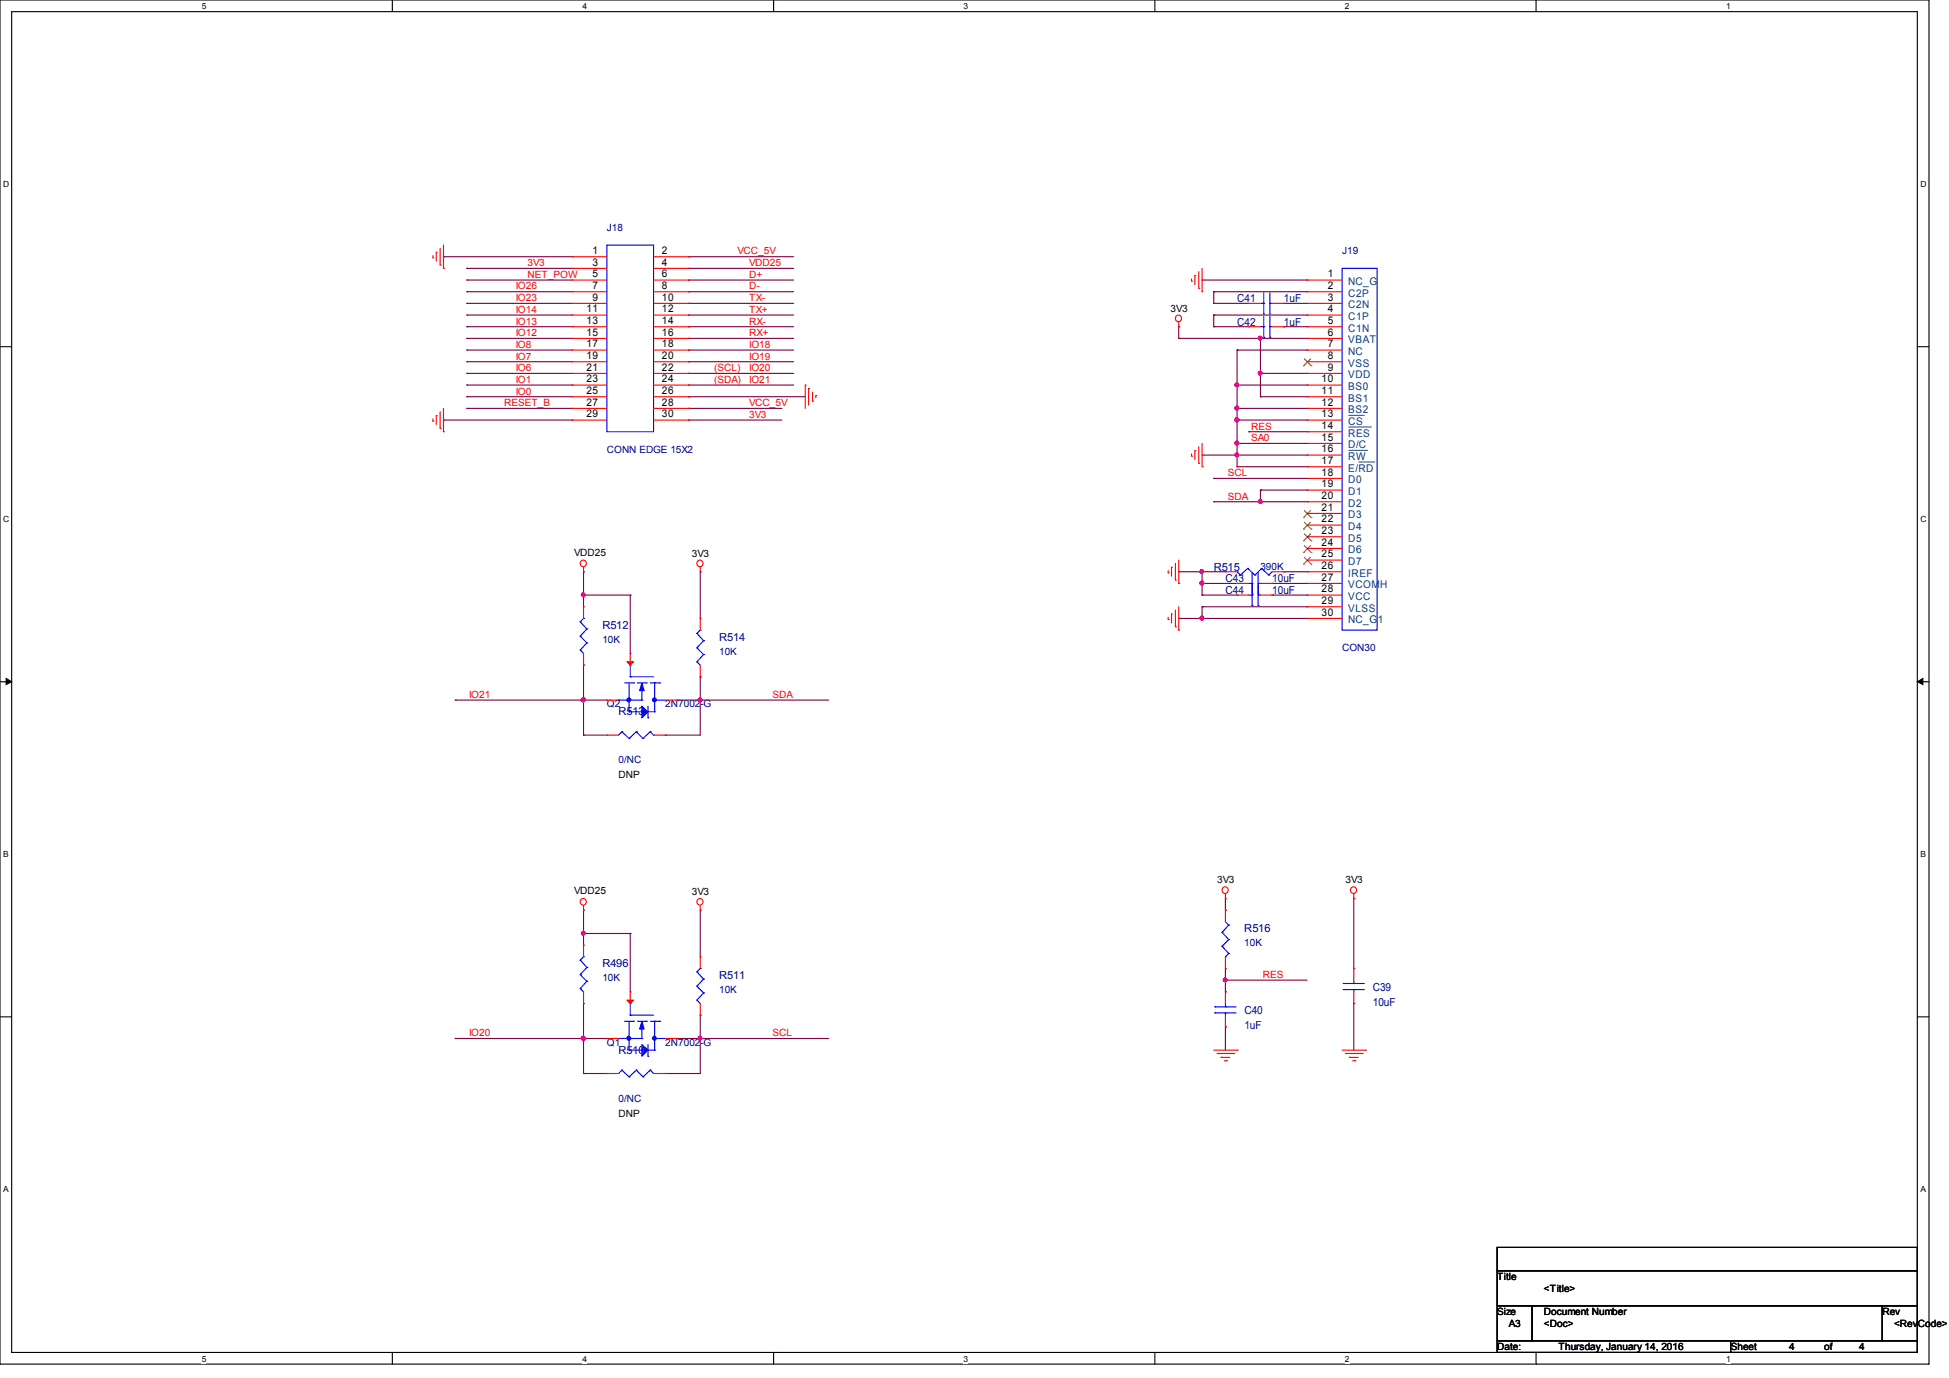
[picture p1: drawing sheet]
<svg xmlns="http://www.w3.org/2000/svg" width="297mm" height="210mm" viewBox="0 0 297 210" stroke-linecap="round" stroke-linejoin="round" font-family="sans-serif">
<path d="M0 0h293.9v207.9h-293.9zM1.8 1.8h290.3v204.3h-290.3z" fill="none" stroke="#000" stroke-width=".17"/>
<g fill="#fff">
<path d="M30.7 .3h.7v1.4h-.7z"/>
<path d="M30.7 206.3h.7v1.5h-.7z"/>
</g>
<path d="M59.8 0v1.8M59.8 206.1v1.8" fill="none" stroke="#000" stroke-width=".17"/>
<g fill="#fff">
<path d="M88.7 .3h.7v1.4h-.7z"/>
<path d="M88.7 206.3h.7v1.5h-.7z"/>
</g>
<path d="M117.9 0v1.8M117.9 206.1v1.8" fill="none" stroke="#000" stroke-width=".17"/>
<g fill="#fff">
<path d="M146.8 .3h.7v1.4h-.7z"/>
<path d="M146.8 206.3h.7v1.5h-.7z"/>
</g>
<path d="M175.9 0v1.8M175.9 206.1v1.8" fill="none" stroke="#000" stroke-width=".17"/>
<g fill="#fff">
<path d="M204.9 .3h.7v1.4h-.7z"/>
<path d="M204.9 206.3h.7v1.5h-.7z"/>
</g>
<path d="M234 0v1.8M234 206.1v1.8" fill="none" stroke="#000" stroke-width=".17"/>
<g fill="#fff">
<path d="M263 .3h.7v1.4h-.7z"/>
<path d="M263 206.3h.7v1.5h-.7z"/>
<path d="M.5 27.3h.9v1.4h-.9z"/>
<path d="M292.6 27.3h.9v1.4h-.9z"/>
<path d="M.5 78.3h.9v1.5h-.9z"/>
<path d="M292.6 78.3h.9v1.5h-.9z"/>
</g>
<path d="M0 52.8h1.8M292.1 52.8h1.8" fill="none" stroke="#000" stroke-width=".17"/>
<g fill="#fff">
<path d="M.5 129.4h.9v1.4h-.9z"/>
<path d="M292.6 129.4h.9v1.4h-.9z"/>
</g>
<path d="M0 103.9h1.8M292.1 103.9h1.8" fill="none" stroke="#000" stroke-width=".17"/>
<path d="M.9 103.4l.9 .5-.9 .4zM292.1 103.9l.8-.5v.9z" fill="#000" stroke="#000" stroke-width=".15"/>
<g fill="#fff">
<path d="M.5 180.4h.8v1.5h-.8z"/>
<path d="M292.6 180.4h.8v1.5h-.8z"/>
</g>
<path d="M0 154.9h1.8M292.1 154.9h1.8M228.1 190.1h64v3.5h-64zM228.1 193.6h64v5.4h-64zM228.1 199h5.3v5.3h-5.3zM233.4 199h53.4v5.3h-53.4zM286.8 199h5.3v5.3h-5.3zM228.1 204.3h35.6v1.8h-35.6zM263.7 204.3h28.4v1.8h-28.4z" fill="none" stroke="#000" stroke-width=".17"/>
<g fill="none" stroke="#800040" stroke-width=".17">
<path d="M67.6 39.1h.1M67.6 39.1h19.5M104.9 39.1h.1M104.9 39.1h16M71.1 55.1h.1M71.1 53.3h.1M71.1 51.6h.1M71.1 58.7h.1M71.1 56.9h.1M71.1 46.2h.1M71.1 44.4h.1M71.1 49.8h.1"/>
<path d="M71.1 48h.1M71.1 40.9h.1M71.1 42.7h.1M71.1 40.9h16M71.1 55.1h16M71.1 53.3h16M71.1 51.6h16M71.1 58.7h16M71.1 56.9h16M71.1 46.2h16M71.1 44.4h16M71.1 49.8h16"/>
<path d="M71.1 48h16M71.1 42.7h16M104.9 40.9h.1M104.9 56.9h.1M104.9 53.3h.1M104.9 44.4h.1M104.9 42.7h.1M104.9 58.7h.1M104.9 55.1h.1M104.9 51.6h.1M104.9 49.8h.1M104.9 48h.1"/>
<path d="M104.9 46.2h.1M104.9 40.9h16M104.9 55.1h16M104.9 53.3h16M104.9 51.6h16M104.9 58.7h16M104.9 56.9h16M104.9 46.2h16M104.9 44.4h16M104.9 49.8h16M104.9 48h16M104.9 42.7h16"/>
<path d="M179.6 51.6h.1M179.6 49.8h.1M179.6 51.6h19.5M179.6 49.8v1.8M183.1 42.7h.1M183.1 42.7h16M184.9 46.2h.1M184.9 44.4h.1M184.9 49.8h.1M184.9 48h.1M184.9 46.2h5.3M184.9 44.4h14.2"/>
<path d="M184.9 49.8h5.3M184.9 48h14.2M184.9 44.4v1.8M184.9 48v1.8M188.5 58.7h.1M188.5 53.3h.1M188.5 53.3h10.6M188.5 58.7h10.6M188.5 53.3v17.8M192 56.9h.1M192 51.6h.1M192 56.9h7.1"/>
<path d="M192 51.6v8.9M195.6 46.2h.1M195.6 49.8h.1M195.6 46.2h3.5M195.6 49.8h3.5M67.6 64h.1M67.6 64h19.5M71.1 60.5h.1M71.1 62.2h.1M71.1 60.5h16M71.1 62.2h16M104.9 62.2h.1"/>
<path d="M104.9 60.5h.1M104.9 64h.1M104.9 60.5h17.8M104.9 62.2h14.2M104.9 64h14.2M183.1 69.3h.1M183.1 69.3h16M184.9 72.9h.1M184.9 76.5h.1M184.9 76.5h14.2M184.9 72.9h14.2M188.5 62.2h.1"/>
<path d="M188.5 64h.1M188.5 67.6h.1M188.5 69.3h.1M188.5 71.1h.1M188.5 62.2h10.6M188.5 64h10.6M188.5 71.1h10.6M188.5 67.6h10.6M190.2 65.8h.1M190.2 65.8h8.9M192 60.5h.1M192 76.5h.1"/>
<path d="M192 74.7h.1M192 60.5h7.1M192 74.7v1.8M192 74.7h7.1M88.9 87.1h.1M88.9 90.7h.1M88.9 87.1v5.4M88.9 90.7h7.1M96 90.7h.1M96 90.7v8.9M106.7 87.1h.1M106.7 87.1v7.1"/>
<path d="M179.6 94.2h.1M179.6 87.1h.1M179.6 94.2h19.5M179.6 87.1h7.1M183.1 92.5h.1M183.1 87.1h.1M183.1 88.9h.1M183.1 90.7h.1M183.1 94.2h.1M183.1 90.7h5.4M183.1 92.5h16M183.1 87.1v3.6"/>
<path d="M183.1 92.5v1.7M183.1 88.9h5.4M193.8 88.9h.1M193.8 90.7h.1M193.8 90.7h5.3M193.8 88.9h5.3M195.6 87.1h.1M195.6 87.1h3.5M69.3 106.7h.1M69.3 106.7h23.2M88.9 112h.1M88.9 101.3h.1"/>
<path d="M88.9 106.7h.1M88.9 101.3v10.7M88.9 112h3.6M101.3 112h.1M103.1 106.7h.1M103.1 106.7h23.1M106.7 106.7h.1M106.7 103.1h.1M106.7 103.1v8.9h-5.4M88.9 138.7h.1M88.9 138.7v5.3M106.7 138.7h.1"/>
<path d="M106.7 138.7v7.1M186.7 138.7h.1M186.7 136.9v1.8M206.2 136.9h.1M206.2 136.9v10.7M69.3 158.2h.1M69.3 158.2h23.2M88.9 152.9h.1M88.9 142.2h.1M88.9 158.2h.1M88.9 152.9v10.7M88.9 142.2h7.1"/>
<path d="M96 142.2h.1M96 142.2v8.9M103.1 158.2h.1M103.1 158.2h23.1M106.7 158.2h.1M106.7 154.7h.1M106.7 154.7v8.9h-5.4M186.7 156.5h.1M186.7 151.1h.1M186.7 149.4h.1M186.7 147.6v3.5M186.7 156.5v3.5"/>
<path d="M186.7 149.4h12.4M206.2 152.9h.1M206.2 152.9v7.1M88.9 163.6h.1M88.9 163.6h3.6M101.3 163.6h.1"/>
</g>
<g fill="#f0f" stroke="#f0f" stroke-width=".17">
<circle cx="88.9" cy="158.2" r=".3"/>
<circle cx="88.9" cy="142.2" r=".3"/>
<circle cx="106.6" cy="158.2" r=".3"/>
<circle cx="88.9" cy="106.6" r=".3"/>
<circle cx="88.9" cy="90.6" r=".3"/>
<circle cx="106.6" cy="106.6" r=".3"/>
<circle cx="186.6" cy="149.3" r=".3"/>
<circle cx="192" cy="56.9" r=".3"/>
<circle cx="188.4" cy="58.6" r=".3"/>
<circle cx="188.4" cy="64" r=".3"/>
<circle cx="188.4" cy="62.2" r=".3"/>
<circle cx="188.4" cy="69.3" r=".3"/>
<circle cx="192" cy="76.4" r=".3"/>
<circle cx="183.1" cy="87.1" r=".3"/>
<circle cx="183.1" cy="88.9" r=".3"/>
<circle cx="183.1" cy="94.2" r=".3"/>
<circle cx="192" cy="51.5" r=".3"/>
<circle cx="188.4" cy="67.5" r=".3"/>
</g>
<g fill="none" stroke="#f00" stroke-width=".17">
<path d="M66 39.3h.1M66 38.9v.4M66.5 38.4h.1M66.5 38.4v1.4M67.1 37.8v2.6M67.6 37.3v3.6M87.1 39.1h.1M87.1 39.1h5.4M99.6 39.1h5.3M104.9 39.1h.1M67.1 40.4h.1M67.6 40.9h.1"/>
<path d="M87.1 40.9h.1M87.1 42.7h.1M87.1 44.4h.1M87.1 46.2h.1M87.1 48h.1M87.1 49.8h.1M87.1 51.6h.1M87.1 53.3h.1M87.1 55.1h.1M87.1 56.9h.1M87.1 58.7h.1M87.1 40.9h5.4"/>
<path d="M87.1 42.7h5.4M87.1 44.4h5.4M87.1 46.2h5.4M87.1 48h5.4M87.1 49.8h5.4M87.1 51.6h5.4M87.1 53.3h5.4M87.1 55.1h5.4M87.1 56.9h5.4M87.1 58.7h5.4M99.6 40.9h5.3M99.6 42.7h5.3"/>
<path d="M99.6 44.4h5.3M99.6 46.2h5.3M99.6 48h5.3M99.6 49.8h5.3M99.6 51.6h5.3M99.6 53.3h5.3M99.6 55.1h5.3M99.6 56.9h5.3M99.6 58.7h5.3M104.9 40.9h.1M104.9 42.7h.1M104.9 44.4h.1"/>
<path d="M104.9 46.2h.1M104.9 48h.1M104.9 49.8h.1M104.9 51.6h.1M104.9 53.3h.1M104.9 55.1h.1M104.9 56.9h.1M104.9 58.7h.1M122.7 58.7h.1M122.7 58.7v3.5M123.2 59.2h.1M123.2 59.2v2.5"/>
<path d="M123.8 59.8v1.3M179.6 49.8h.1M179.6 49.1v.7M181.5 42.8h.1M181.5 42.5v.3M182 42h.1M182 42v1.3M182.6 43.9h.1M182.6 41.4v2.5M183.1 44.4h.1M183.1 40.9v3.5M190.2 46.2h.1"/>
<path d="M190.2 49.8h.1M190.2 46.2h1.8M190.2 49.8h1.8M193.8 46.2h1.8M193.8 49.8h1.8M195.6 46.2h.1M195.6 49.8h.1M199.1 42.7h.1M199.1 44.4h.1M199.1 46.2h.1M199.1 48h.1M199.1 49.8h.1"/>
<path d="M199.1 51.6h.1M199.1 53.3h.1M199.1 55.1h.1M199.1 56.9h.1M199.1 58.7h.1M199.1 42.7h5.4M199.1 44.4h5.4M199.1 46.2h5.4M199.1 48h5.4M199.1 49.8h5.4M199.1 51.6h5.4M199.1 53.3h5.4"/>
<path d="M199.1 55.1h5.4M199.1 56.9h5.4M199.1 58.7h5.4M66 64.2h.1M66 63.8v.4M66.5 63.3h.1M66.5 63.3v1.4M67.1 65.3h.1M67.1 62.7v2.6M67.6 65.8h.1M67.6 62.2v3.6M87.1 60.5h.1"/>
<path d="M87.1 62.2h.1M87.1 64h.1M87.1 60.5h5.4M87.1 62.2h5.4M87.1 64h5.4M99.6 60.5h5.3M99.6 62.2h5.3M99.6 64h5.3M104.9 60.5h.1M104.9 62.2h.1M104.9 64h.1M123.8 61.1h.1"/>
<path d="M124.3 60.3h.1M124.3 60.3v.3M181.5 69.5h.1M181.5 69.2v.3M182 68.7h.1M182 68.7v1.3M182.6 70.6h.1M182.6 68.1v2.5M183.1 71.1h.1M183.1 67.6v3.5M199.1 60.5h.1M199.1 62.2h.1"/>
<path d="M199.1 64h.1M199.1 65.8h.1M199.1 67.6h.1M199.1 69.3h.1M199.1 71.1h.1M199.1 72.9h.1M199.1 74.7h.1M199.1 76.5h.1M199.1 78.2h.1M199.1 60.5h5.4M199.1 62.2h5.4M199.1 64h5.4"/>
<path d="M199.1 65.8h5.4M199.1 67.6h5.4M199.1 69.3h5.4M199.1 71.1h5.4M199.1 72.9h5.4M199.1 74.7h5.4M199.1 76.5h5.4M199.1 78.2h5.4M88.9 87.1h.1M88.9 92.5h.1M88.9 86.4v.7M88.9 92.5v1.7"/>
<path d="M88.9 99.6v1.7M96 99.6h.1M96 99.6v1.7M106.7 87.1h.1M106.7 94.2h.1M106.7 86.4v.7M106.7 94.2v1.8M178 94.4h.1M178 87.3h.1M178 87v.3M178 94.1v.3M178.5 93.6h.1"/>
<path d="M178.5 86.4h.1M178.5 86.4v1.4M178.5 93.6v1.3M179.1 95.5h.1M179.1 88.4h.1M179.1 85.9v2.5M179.1 93v2.5M179.6 96h.1M179.6 88.9h.1M179.6 85.3v3.6M179.6 92.5v3.5M186.7 87.1h.1"/>
<path d="M186.7 87.1h1.8M188.5 88.9h.1M188.5 90.7h.1M188.5 88.9h1.7M188.5 90.7h1.7M192 88.9h1.8M192 90.7h1.8M193.8 88.9h.1M193.8 90.7h.1M193.8 87.1h1.8M195.6 87.1h.1M199.1 80h.1"/>
<path d="M199.1 81.8h.1M199.1 83.6h.1M199.1 85.3h.1M199.1 87.1h.1M199.1 88.9h.1M199.1 90.7h.1M199.1 92.5h.1M199.1 94.2h.1M199.1 87.1h5.4M199.1 88.9h5.4M199.1 80h5.4M199.1 81.8h5.4"/>
<path d="M199.1 83.6h5.4M199.1 85.3h5.4M199.1 90.7h5.4M199.1 92.5h5.4M199.1 94.2h5.4M88.9 101.3h.1M92.5 112h.1M92.5 106.7h.1M92.5 112h1.7M92.5 106.7h1.7M99.6 112h1.7M101.3 112h.1"/>
<path d="M101.3 106.7h1.8M103.1 106.7h.1M106.7 103.1h.1M106.7 101.3v1.8M88.9 138.7h.1M88.9 138v.7M106.7 138.7h.1M106.7 138v.7M186.7 136.9h.1M186.7 138.7h.1M186.7 136.2v.7M186.7 138.7v1.8"/>
<path d="M206.2 136.9h.1M206.2 136.2v.7M88.9 152.9h.1M88.9 144h.1M88.9 144v1.8M88.9 151.1v1.8M92.5 158.2h.1M92.5 158.2h1.7M96 151.1h.1M96 151.1v1.8M101.3 158.2h1.8M103.1 158.2h.1"/>
<path d="M106.7 154.7h.1M106.7 145.8h.1M106.7 145.8v1.8M106.7 152.9v1.8M186.7 147.6h.1M186.7 156.5h.1M186.7 151.1h.1M186.7 145.8v1.8M186.7 151.1v1.8M186.7 154.7v1.8M206.2 152.9h.1M206.2 147.6h.1"/>
<path d="M206.2 147.6v1.8M206.2 151.1v1.8M92.5 163.6h.1M92.5 163.6h1.7M99.6 163.6h1.7M101.3 163.6h.1M184.9 160h3.6M185.4 160.5h2.6M186 161.1h.1M186 161.1h1.4M186.5 161.6h.4M186.9 161.6h.1"/>
<path d="M188 160.5h.1M188.5 160h.1M204.5 160h3.5M205 160.5h2.5M205.6 161.1h.1M205.6 161.1h1.3M206.1 161.6h.3M206.4 161.6h.1M207.5 160.5h.1M208 160h.1"/>
<circle cx="179.5" cy="48.5" r=".49"/>
<circle cx="88.8" cy="85.9" r=".49"/>
<circle cx="106.6" cy="85.9" r=".49"/>
<circle cx="88.8" cy="137.4" r=".49"/>
<circle cx="106.6" cy="137.4" r=".49"/>
<circle cx="186.6" cy="135.6" r=".49"/>
<circle cx="206.2" cy="135.6" r=".49"/>
</g>
<g fill="none" stroke="#00f" stroke-width=".17">
<path d="M92.5 37.3h7.1v28.5h-7.1zM192 46.2h.5M192 49.8h.5M192.5 47.8h.1M192.5 46.2h.1M192.5 51.4h.1M192.5 49.8h.1M192.5 44.6v3.2M192.5 48.2v3.2M193.5 46.2h.1M193.5 47.8h.1M193.5 49.8h.1"/>
<path d="M193.5 51.4h.1M193.5 46.2h.3M193.5 44.6v3.2M193.5 48.2v3.2M193.5 49.8h.3M204.5 40.9h5.3v55.1h-5.3zM88.4 99.1h.1M88.4 96.9h.1M88.4 94.7h.1M88.4 99.1l.5 .5M88.4 96.9l1 1.1M88.4 94.7l1 1.1"/>
<path d="M88.9 94.2h.1M88.9 94.2l-.5 .5M89.4 98h.1M89.4 95.8h.1M89.4 98l-1 1.1M89.4 95.8l-1 1.1M106.2 98.7h.1M106.2 96.5h.1M106.2 98.7l1 1M106.2 96.5l1 1.1M106.7 96h.1M106.7 96l-.5 .5"/>
<path d="M107.2 99.7h.1M107.2 97.6h.1M107.2 99.7l-1 1.1M107.2 97.6l-1 1.1M188.5 87.1h.1M188.5 87.1l.5 .5M189 87.6h.1M190.1 86.6h.1M190.1 86.6l1.1 1M190.1 86.6l-1.1 1M190.2 88.9h.6M190.2 90.7h.6"/>
<path d="M190.8 90.5h.1M190.8 88.9h.1M190.8 92.3h.1M190.8 90.7h.1M190.8 87.3v5M191.2 87.6h.1M191.7 88.9h.1M191.7 90.5h.1M191.7 90.7h.1M191.7 92.3h.1M191.7 88.9h.3M191.7 87.3v5"/>
<path d="M191.7 90.7h.3M192.2 86.6h.1M192.2 86.6l1.1 1M192.2 86.6l-1 1M193.3 87.6h.1M193.8 87.1l-.5 .5M94.2 106.7h.1M94.2 106.7h3.6M94.7 111.5h.1M94.7 111.5l-.5 .5M94.7 111.5l1.1 1M95.2 104.1h1.3"/>
<path d="M95.8 112.5h.1M95.8 108.5h.1M95.8 104.1v4.4M95.8 108.5h2M96 103.1h.1M96 101.3h.1M96 101.3v1.8M96 103.1h3.6M96.5 104.1h.1M96.9 111.5h.1M96.9 111.5l-1.1 1M96.9 111.5l1.1 1"/>
<path d="M97.1 104.1h1.4M97.8 108.5h.1M97.8 106.7h.1M97.8 104.9v1.8M98 112.5h.1M98.5 104.1h.1M98.7 109.4h.1M98.7 107.6v1.8M98.7 108.5h1M99.1 111.5h.1M99.1 111.5l-1.1 1M99.1 111.5l.5 .5"/>
<path d="M99.1 104.1h1.4M99.6 112h.1M99.7 108.5h.1M99.7 104.1h.1M99.7 106.7h.1M99.7 104.1v4.4M99.7 106.7h1.6M100.5 104.1h.1M106.2 100.8h.1M106.2 100.8l.5 .5M88.4 150.6h.1M88.4 148.5h.1"/>
<path d="M88.4 146.3h.1M88.4 150.6l.5 .5M88.4 148.5l1 1M88.4 146.3l1 1.1M88.9 145.8h.1M88.9 145.8l-.5 .5M89.4 149.5h.1M89.4 147.4h.1M89.4 149.5l-1 1.1M89.4 147.4l-1 1.1M94.2 158.2h.1M94.2 158.2h3.6"/>
<path d="M95.2 155.6h1.3M95.8 155.6v4.4M96 154.7h.1M96 152.9h.1M96 154.7h3.6M96 152.9v1.8M96.5 155.6h.1M97.1 155.6h1.4M97.8 158.2h.1M97.8 156.5v1.7M98.5 155.6h.1M98.7 159.2v1.8"/>
<path d="M99.1 155.6h1.4M99.7 155.6h.1M99.7 158.2h.1M99.7 155.6v4.4M99.7 158.2h1.6M100.5 155.6h.1M106.2 152.4h.1M106.2 150.3h.1M106.2 148.1h.1M106.2 152.4l.5 .5M106.2 150.3l1 1M106.2 148.1l1 1.1"/>
<path d="M106.7 147.6h.1M106.7 147.6l-.5 .5M107.2 151.3h.1M107.2 149.2h.1M107.2 151.3l-1 1.1M107.2 149.2l-1 1.1M185.1 153.4h.1M185.1 154.3h.1M185.1 153.4h3.2M185.1 154.3h3.2M186.2 142.1h.1M186.2 144.2h.1"/>
<path d="M186.2 142.1l1 1.1M186.2 144.2l1 1.1M186.7 145.8h.1M186.7 154.3h.1M186.7 153.4h.1M186.7 140.5l.5 .5M186.7 152.9v.5M186.7 154.3v.4M187.2 141h.1M187.2 143.2h.1M187.2 145.3h.1M187.2 141l-1 1.1"/>
<path d="M187.2 143.2l-1 1M187.2 145.3l-.5 .5M204.6 149.9h.1M204.6 150.8h.1M204.6 149.9h3.3M204.6 150.8h3.3M206.2 150.8h.1M206.2 149.9h.1M206.2 149.4v.5M206.2 150.8v.3M94.7 163.1h.1M94.7 163.1l-.5 .5"/>
<path d="M94.7 163.1l1.1 1M95.8 160h.1M95.8 164.1h.1M95.8 160h2M96.9 163.1h.1M96.9 163.1l-1.1 1M96.9 163.1l1.1 1M97.8 160h.1M98 164.1h.1M98.7 161h.1M98.7 160h1M99.1 163.1h.1"/>
<path d="M99.1 163.1l-1.1 1M99.1 163.1l.5 .5M99.6 163.6h.1M99.7 160h.1"/>
</g>
<g fill="#00f" stroke="#00f" stroke-width=".17">
<path d="M97.8 159.2l.9 .8-.9 1z"/>
<path d="M97.8 155.6l.3 1.2h-.6z"/>
<path d="M97.8 107.6l.9 .9-.9 .9z"/>
<path d="M97.8 104.1l.3 1.1h-.6z"/>
<circle cx="99.7" cy="158.2" r=".3"/>
<circle cx="95.8" cy="158.2" r=".3"/>
<circle cx="99.7" cy="106.6" r=".3"/>
<circle cx="95.8" cy="106.6" r=".3"/>
</g>
<g fill="#f00" stroke="#f00" stroke-width=".17">
<path d="M95.5 152.4h1l-.5 .5z"/>
<path d="M95.5 100.8h1l-.5 .5z"/>
</g>
<g fill="none" stroke="#804000" stroke-width=".15">
<path d="M198.6 55.8h.1M198.7 54.7l1.1 1.1M199.7 54.7l-1.1 1.1M199.8 55.8h.1M198.6 78.9h.1M198.7 77.8l1.1 1.1M198.7 79.5l1.1 1.1M199.7 77.8l-1.1 1.1M199.7 79.5l-1.1 1.1M199.8 78.9h.1M198.6 80.6h.1M198.6 82.4h.1"/>
<path d="M198.6 84.2h.1M198.6 86h.1M198.7 81.3l1.1 1.1M198.7 83.1l1.1 1.1M198.7 84.9l1.1 1.1M199.7 81.3l-1.1 1.1M199.7 83.1l-1.1 1.1M199.7 84.9l-1.1 1.1M199.8 80.6h.1M199.8 82.4h.1M199.8 84.2h.1M199.8 86h.1"/>
</g>
<path d="M205.4 63.3h2.3M205.4 65.1h3.4M205.4 68.6h2.8M207 70.4h2.3M207.7 63.3h.1M208.2 68.6h.1M208.8 65.1h.1M209.3 70.4h.1" fill="none" stroke="#004080" stroke-width=".15"/>
<g font-size="1.7" fill="#000080">
<text x="188.5" y="46.1">C41</text>
<text x="195.6" y="46.1">1uF</text>
<text x="188.5" y="49.6">C42</text>
<text x="195.6" y="49.6">1uF</text>
<text x="184.9" y="87">R515</text>
<text x="186.7" y="88.7">C43</text>
<text x="193.8" y="88.7">10uF</text>
<text x="91.8" y="95.8">R512</text>
<text x="186.7" y="90.5">C44</text>
<text x="193.8" y="90.5">10uF</text>
<text x="109.6" y="97.6">R514</text>
<text x="94.2" y="109">R513</text>
<text x="189.6" y="142.1">R516</text>
<text x="91.8" y="147.4">R496</text>
<text x="109.6" y="149.2">R511</text>
<text x="189.6" y="154.5">C40</text>
<text x="209.1" y="151">C39</text>
<text x="209.1" y="153.2">10uF</text>
<text x="94.2" y="160.5">R510</text>
<text x="189.6" y="156.8">1uF</text>
</g>
<g font-size="1.6">
<text x="90.3" y="38.7">1</text>
<text x="90.3" y="40.5">3</text>
<text x="100.8" y="38.7">2</text>
<text x="100.8" y="40.5">4</text>
<text x="89.3" y="47.6">11</text>
<text x="90.3" y="42.2">5</text>
<text x="90.3" y="44">7</text>
<text x="90.3" y="45.8">9</text>
<text x="100.8" y="42.2">6</text>
<text x="100.8" y="44">8</text>
<text x="100.8" y="45.8">10</text>
<text x="100.8" y="47.6">12</text>
<text x="202.3" y="42.2">1</text>
<text x="202.3" y="44">2</text>
<text x="202.3" y="45.8">3</text>
<text x="202.3" y="47.6">4</text>
<text x="89.3" y="49.4">13</text>
<text x="89.3" y="51.1">15</text>
<text x="89.3" y="52.9">17</text>
<text x="100.8" y="49.4">14</text>
<text x="100.8" y="51.1">16</text>
<text x="100.8" y="52.9">18</text>
<text x="202.3" y="49.4">5</text>
<text x="202.3" y="51.1">6</text>
<text x="202.3" y="52.9">7</text>
<text x="89.3" y="54.7">19</text>
<text x="89.3" y="56.5">21</text>
<text x="89.3" y="58.3">23</text>
<text x="100.8" y="54.7">20</text>
<text x="100.8" y="56.5">22</text>
<text x="100.8" y="58.3">24</text>
<text x="201.3" y="58.3">10</text>
<text x="202.3" y="54.7">8</text>
<text x="202.3" y="56.5">9</text>
<text x="89.3" y="60">25</text>
<text x="89.3" y="61.8">27</text>
<text x="89.3" y="63.6">29</text>
<text x="100.8" y="60">26</text>
<text x="100.8" y="61.8">28</text>
<text x="100.8" y="63.6">30</text>
<text x="201.3" y="63.6">13</text>
<text x="201.3" y="65.4">14</text>
<text x="201.3" y="60">11</text>
<text x="201.3" y="61.8">12</text>
<text x="201.3" y="68.9">16</text>
<text x="201.3" y="70.7">17</text>
<text x="201.3" y="67.1">15</text>
<text x="201.3" y="72.5">18</text>
<text x="201.3" y="74.3">19</text>
<text x="201.3" y="76">20</text>
<text x="201.3" y="77.8">21</text>
<text x="201.3" y="79.6">22</text>
<text x="201.3" y="81.4">23</text>
<text x="201.3" y="83.1">24</text>
<text x="201.3" y="84.9">25</text>
<text x="201.3" y="86.7">26</text>
<text x="201.3" y="88.5">27</text>
<text x="201.3" y="90.3">28</text>
<text x="201.3" y="92">29</text>
<text x="201.3" y="93.8">30</text>
</g>
<g font-size="1.6" fill="#004080">
<text x="205.4" y="43.4">NC_G</text>
<text x="205.4" y="45.2">C2P</text>
<text x="205.4" y="47">C2N</text>
<text x="205.4" y="48.8">C1P</text>
<text x="205.4" y="50.5">C1N</text>
<text x="205.4" y="52.3">VBAT</text>
<text x="205.4" y="54.1">NC</text>
<text x="205.4" y="55.9">VSS</text>
<text x="205.4" y="57.7">VDD</text>
<text x="205.4" y="59.4">BS0</text>
<text x="205.4" y="61.2">BS1</text>
<text x="205.4" y="63">BS2</text>
<text x="205.4" y="64.8">CS</text>
<text x="205.4" y="66.5">RES</text>
<text x="205.4" y="68.3">D/C</text>
<text x="205.4" y="70.1">RW</text>
<text x="205.4" y="71.9">E/RD</text>
<text x="205.4" y="73.7">D0</text>
<text x="205.4" y="75.4">D1</text>
<text x="205.4" y="77.2">D2</text>
<text x="205.4" y="79">D3</text>
<text x="205.4" y="80.8">D4</text>
<text x="205.4" y="82.5">D5</text>
<text x="205.4" y="84.3">D6</text>
<text x="205.4" y="86.1">D7</text>
<text x="205.4" y="87.9">IREF</text>
<text x="205.4" y="89.7">VCOMH</text>
<text x="205.4" y="91.4">VCC</text>
<text x="205.4" y="93.2">VLSS</text>
<text x="205.4" y="95">NC_G1</text>
</g>
<g font-size="1.5" fill="#000080">
<text x="92.5" y="35.2">J18</text>
<text x="204.5" y="38.8">J19</text>
<text x="92.5" y="69">CONN EDGE 15X2</text>
<text x="192" y="86.8">390K</text>
<text x="91.8" y="98">10K</text>
<text x="109.6" y="99.7">10K</text>
<text x="204.5" y="99.2">CON30</text>
<text x="92.5" y="107.8">Q2</text>
<text x="101.4" y="107.8">2N7002-G</text>
<text x="94.2" y="116.3">0/NC</text>
<text x="91.8" y="149.5">10K</text>
<text x="189.6" y="144.2">10K</text>
<text x="109.6" y="151.3">10K</text>
<text x="92.5" y="159.3">Q1</text>
<text x="101.4" y="159.3">2N7002-G</text>
<text x="94.2" y="167.9">0/NC</text>
</g>
<g font-size="1.5" fill="#f00">
<text x="80.4" y="40.6">3V3</text>
<text x="112.4" y="38.8">VCC_5V</text>
<text x="114.1" y="40.6">VDD25</text>
<text x="78.6" y="45.9">IO23</text>
<text x="78.6" y="44.1">IO26</text>
<text x="78.6" y="47.7">IO14</text>
<text x="80.4" y="42.3">NET_POW</text>
<text x="114.1" y="44.1">D-</text>
<text x="114.1" y="42.3">D+</text>
<text x="114.1" y="47.7">TX+</text>
<text x="114.1" y="45.9">TX-</text>
<text x="78.6" y="53">IO8</text>
<text x="78.6" y="51.2">IO12</text>
<text x="78.6" y="49.4">IO13</text>
<text x="114.1" y="53">IO18</text>
<text x="114.1" y="51.2">RX+</text>
<text x="114.1" y="49.4">RX-</text>
<text x="78.6" y="54.8">IO7</text>
<text x="78.6" y="58.3">IO1</text>
<text x="78.6" y="56.6">IO6</text>
<text x="108.8" y="56.6">(SCL)</text>
<text x="108.8" y="58.3">(SDA)</text>
<text x="114.1" y="56.6">IO20</text>
<text x="114.1" y="58.3">IO21</text>
<text x="114.1" y="54.8">IO19</text>
<text x="76.8" y="61.9">RESET_B</text>
<text x="78.6" y="60.1">IO0</text>
<text x="114.1" y="61.9">VCC_5V</text>
<text x="114.1" y="63.7">3V3</text>
<text x="190.6" y="65.4">RES</text>
<text x="190.6" y="67.2">SA0</text>
<text x="187" y="72.6">SCL</text>
<text x="187" y="76.1">SDA</text>
<text x="71.5" y="106.3">IO21</text>
<text x="117.7" y="106.3">SDA</text>
<text x="192.4" y="149">RES</text>
<text x="71.5" y="157.9">IO20</text>
<text x="117.7" y="157.9">SCL</text>
</g>
<g font-size="1.5">
<text x="178.3" y="47.5">3V3</text>
<text x="87.5" y="84.7">VDD25</text>
<text x="105.4" y="84.8">3V3</text>
<text x="94.2" y="118.6">DNP</text>
<text x="87.5" y="136.2">VDD25</text>
<text x="105.4" y="136.4">3V3</text>
<text x="185.4" y="134.6">3V3</text>
<text x="205" y="134.6">3V3</text>
<text x="94.2" y="170.2">DNP</text>
<text x="228.1" y="195.1">Title</text>
<text x="235.2" y="196.9">&lt;Title&gt;</text>
<text x="228.1" y="200.4">Size</text>
<text x="229.9" y="202.2">A3</text>
<text x="235.2" y="200.4">Document Number</text>
<text x="235.2" y="202.2">&lt;Doc&gt;</text>
<text x="286.8" y="200.4">Rev</text>
<text x="288.6" y="202.2">&lt;RevCode&gt;</text>
<text x="228.1" y="205.7">Date:</text>
<text x="237.4" y="205.7">Thursday, January 14, 2016</text>
<text x="263.7" y="205.7">Sheet</text>
<text x="272.6" y="205.7">4</text>
<text x="277.9" y="205.7">of</text>
<text x="283.2" y="205.7">4</text>
</g>
<g font-size="1.3">
<text x="30.7" y="1.4">5</text>
<text x="88.7" y="1.4">4</text>
<text x="146.8" y="1.4">3</text>
<text x="204.9" y="1.4">2</text>
<text x="263" y="1.4">1</text>
<text x=".5" y="28.4">D</text>
<text x="292.6" y="28.4">D</text>
<text x=".5" y="79.5">C</text>
<text x="292.6" y="79.5">C</text>
<text x=".5" y="130.6">B</text>
<text x="292.6" y="130.6">B</text>
<text x=".5" y="181.6">A</text>
<text x="292.6" y="181.6">A</text>
<text x="30.7" y="207.5">5</text>
<text x="88.7" y="207.5">4</text>
<text x="146.8" y="207.5">3</text>
<text x="204.9" y="207.5">2</text>
<text x="263" y="207.5">1</text>
</g>
</svg>
